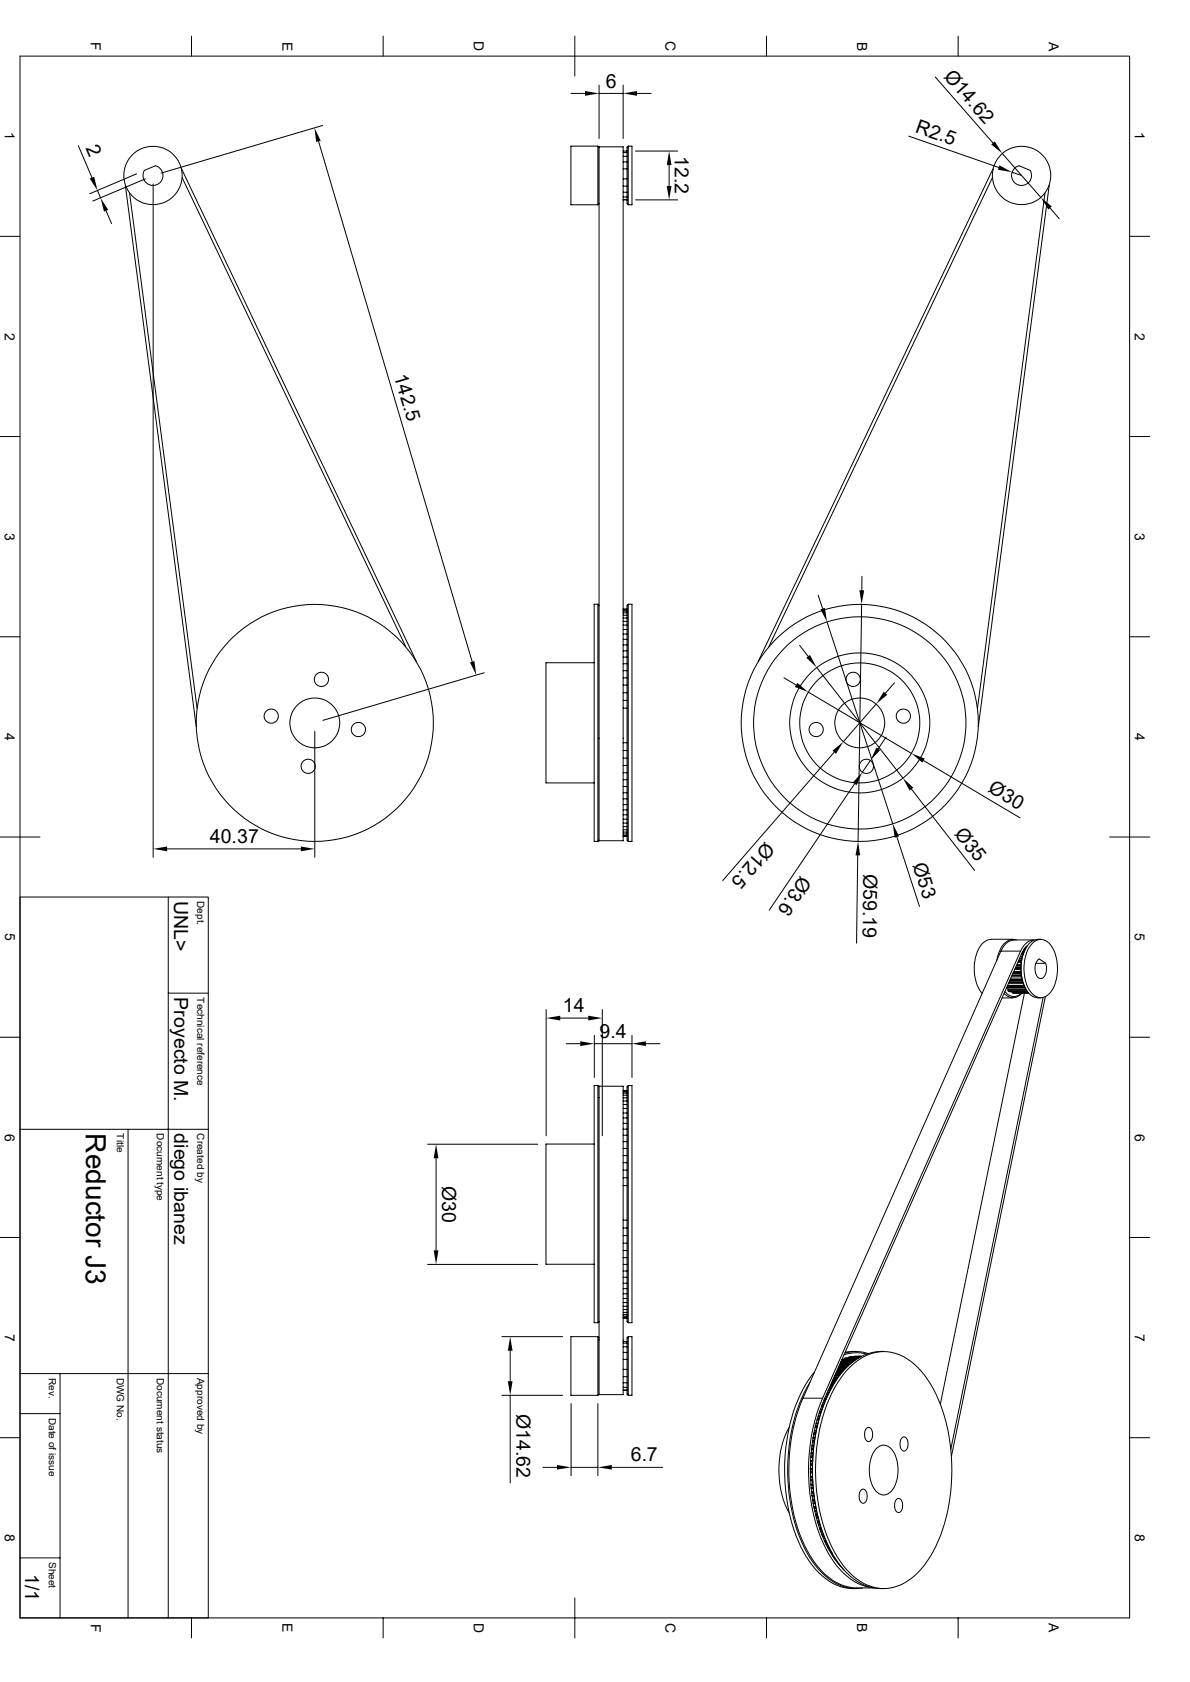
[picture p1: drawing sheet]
<svg xmlns="http://www.w3.org/2000/svg" width="297mm" height="420mm" viewBox="0 0 297 420" stroke-linecap="round" stroke-linejoin="round" font-family="sans-serif">
<g fill="none" stroke="#000" stroke-width=".25">
<path d="M5 14h276.9v390h-276.9zM47.8 9v5M95.6 9v5M143.5 9v10M191.3 9v5M233.4 19.2l14.4 16.5M239.1 9v5M19.6 36.4l3.3 7.9M79.5 35.3l38.4 129.9M80.5 31.3l-40.3 11.9M142.5 23.3h3.5M149.2 36.5v14.6"/>
<path d="M149.2 36.5h-6.7v14.6h6.7M149.2 36.5l.3 .3M149.5 36.7h6v173.2h-6zM149.5 21.3v13.3M149.5 23.3h6M155.5 21.3v13.3M155.5 39h1M155.5 38.1h1M155.5 37.7h1M156.8 36.5a.9 .9 0 0 0-.3 1v12.6a.9 .9 0 0 0 .3 1M156.8 36.5v14.6M156.8 36.5h.9v14.6h-.9"/>
<path d="M158.6 37.7h10.5M159 23.3h3.5M226.8 34l22.5 7.8M250.1 38.3l9.7 11M0 59h5M24.3 47.6l.8 1.8M26.5 52.6l1.4 3.2M31.3 46.3l17.7 135.1M32.3 48.2l16.9 128.7M34.1 43.4l-11.7 5M36 42.5l2.8-1.1a2.49 2.49 0 0 1 1.7 3.3 2.49 2.49 0 0 1-3.4 1.4 2.49 2.49 0 0 1-1.1-3.6zM36.3 44.7l-13.1 5.5"/>
<path d="M38.2 45.9v168.2M45.3 42.1l58.6 123.1M45.5 44.4l55.8 117.1M149.5 50.8l-.3 .3M155.5 42.2h1M155.5 40.4h1M155.5 44.7h1M155.5 46.5h1M155.5 48h1M155.5 49.2h1M155.5 49.8h1M155.5 49.9h1"/>
<path d="M158.6 49.9h10.5M167 41.2v5.2M247.7 44.4l-55.8 117.1M247.9 42.1l-58.7 123.1M252.6 43l2.4 .8M253.2 42.1l.7-.6 .5-.1 2.7 1.1a2.5 2.5 0 0 1-.6 3.3 2.5 2.5 0 0 1-3.4-.3 2.5 2.5 0 0 1 .1-3.4zM260.8 48.2l-16.8 128.7M261.9 46.3l-17.7 135.1M262.1 51.9l2.3 2.7M281.9 59h5M0 109h5M281.9 109h5"/>
<path d="M0 159h5M149.2 150.9v59.2M149.2 150.9h-.9v59.2h.9M149.2 150.9l.3 .3M155.5 152.1h1M155.5 152.3h1M155.5 152.6h1M155.5 153h1M155.5 153.6h1M155.5 154.3h1M155.5 155.2h1M155.5 156.1h1"/>
<path d="M155.5 157.2h1M155.5 158.3h1M155.5 159.6h1M156.8 150.9a.9 .9 0 0 0-.3 1v57.1a.9 .9 0 0 0 .3 1.1M156.8 150.9v59.2M156.8 150.9h.9v59.2h-.9M204.2 148.6l1.1 3.3M206.4 155.3l16.4 50.4M215.1 150.9l-.9 59.2M215.1 143.9v3.5M281.9 159h5M120.9 168l-40.3 11.9"/>
<path d="M148.3 165.5h-12v30h12M155.5 161h1M155.5 162.5h1M155.5 164.1h1M155.5 165.7h1M155.5 167.5h1M155.5 169.2h1M155.5 171.1h1M155.5 173h1M155.5 174.9h1M155.5 176.8h1M195.7 169.2l3 1.8"/>
<path d="M199.6 161.1l2.1 2.8M201.7 172.8l25.8 15.3M203.8 166.7l21.5 27.6M218.7 175.8l-8.2 9.4M223.3 170.5l-2.3 2.6M78.6 182.6v31.5M155.5 199.5h1M155.5 198h1M155.5 196.4h1M155.5 194.7h1M155.5 193h1M155.5 191.1h1"/>
<path d="M155.5 189.3h1M155.5 187.4h1M155.5 185.5h1M208.2 187.8l-27.8 32.1M213.3 195.7l-21.3 31.6M217.3 189.9l-2.1 2.9M221.1 184.1l-1.9 2.8M227.5 197.1l15.7 20.2M230.5 189.9l24.1 14.3M0 209h10M41.7 212h33.4M149.5 209.8l-.3 .3"/>
<path d="M155.5 208.2h1M155.5 207.8h1M155.5 207.2h1M155.5 206.4h1M155.5 205.5h1M155.5 204.6h1M155.5 203.5h1M155.5 202.2h1M155.5 200.9h1M155.5 208.6h1M155.5 208.8h1M214.1 213.6l-.3 21.9"/>
<path d="M223.9 209l5.6 17.3M276.9 209h10M5 224h47v180M42 224v180M252.8 234.5l-5.4 .1a4.5 4.5 0 0 0-3.7 3.8 10.5 10.5 0 0 0 1.5 9.6M253.1 234.7a3.9 3.9 0 0 0-3.3 2.8M253.1 234.7h4.9M253.7 234.7a3.4 3.4 0 0 0-4.1 2.4l-.8 2.7M254.2 240h.7M254.2 239.9h.7M254.3 239.7h.6M254.4 239.4h.6"/>
<path d="M254.5 239.3h.5M254.7 238.8h.4M254.9 238.4h.4M254.9 238.3h.4M255 238.1h.4M255.1 237.8h.4M255.2 237.7h.3M255.3 237.6h.3M255.5 237.1h.3M255.6 237h.3M255.8 236.8h.2M255.9 236.6h.2"/>
<path d="M255.9 236.9a10.9 10.9 0 0 0 0 9.9M256.1 236.6l-.2 .3M256.2 236.3h.1M256.4 236.1h.1M256.5 236.1l-1.2 1.5-49.6 112M257.7 235.5a2.79 2.79 0 0 1 4.6 .5 10.8 10.8 0 0 1-.4 12.2 2.83 2.83 0 0 1-4.6-.5 10.9 10.9 0 0 1 0-11.7zM258.1 234.7a3.9 3.9 0 0 0-3.4 2.8M259.1 239.6l.3-.2 1.6 1.1a3.2 3.2 0 0 1-.9 3.8 1.61 1.61 0 0 1-1.7-1.9v-1.4zM259.8 234.5a4.2 4.2 0 0 0-4.3 3.5 10.9 10.9 0 0 0 1.3 10l1.3 1 1.7 .2M0 259h5M42 248h10M136.3 252.1v31.5"/>
<path d="M139.8 254.2h7M148.3 258.5v10.5M150.3 252.1v31.5M157.7 258.5v10.5M250.1 249.2h2.7M250.8 247.6a2.66 2.66 0 0 0 4.3 .3 2.73 2.73 0 0 1-4.5 .1M251.2 246.7h4.7M251.3 246.4h4.4M251.4 246.2h4.2M251.5 246.1h4.1M251.5 246.7l.1 .4M251.6 247.4h4.7"/>
<path d="M251.7 245.6h3.7M251.7 247.4l.1 .2M251.8 245.3h3.5M251.8 245.2h3.5M251.8 247.6h.1M251.8 247.6h4.6M252 244.9h3.1M252.1 244.7h3M252.1 244.6h3M252.3 244.2h2.7M252.5 243.8h2.4M252.6 243.6h2.3"/>
<path d="M252.6 243.5h2.2M252.6 247.6v.1M252.6 247.6h3.9M252.7 247.9h4M252.8 243.2h2M252.9 242.9h1.9M252.9 243h1.9M252.9 247.9h.1M253 242.6h1.8M253.2 242.1h1.6M253.4 241.8h1.4M253.4 241.6h1.4"/>
<path d="M253.6 241.3h1.2M253.7 241.1h1.1M253.8 240.9h1M254 240.4h.8M255.7 247.9l-21 102.7M255.9 246.8l.2 .3M256.1 247.1h-4.5v.1M256.2 247.3h-4.6v.1M256.5 247.8h-3.9l.3 .1M258.5 240.5h2.5M260.3 249.1l-23 112.7M260.9 248.9l-23.4 114.6"/>
<path d="M281.9 259h5M141.3 260.6h3.5M148.3 260.6h9.4M149.2 271.1v59.2M149.2 271.1h-.9v59.2h.9M149.2 271.1l.3 .3M149.5 271.2h6v77h-6zM155.5 272.3h1M155.5 272.4h1M155.5 272.6h1M155.5 273h1M155.5 273.5h1"/>
<path d="M155.5 274.1h1M155.5 274.9h1M155.5 275.8h1M155.5 276.8h1M155.5 277.9h1M155.5 279.1h1M156.8 271.1a.9 .9 0 0 0-.3 1v57.9l.3 .3M156.8 271.1v59.2M156.8 271.1h.9v59.2h-.9M161.2 260.6h3.5M5 282h47M32 282v122"/>
<path d="M106.7 285.7h27.5M108.8 289.2v23M148.3 285.7h-12v30h12M155.5 280.5h1M155.5 281.9h1M155.5 283.5h1M155.5 285.1h1M155.5 286.8h1M155.5 288.5h1M155.5 290.3h1M155.5 292.2h1M155.5 294.1h1"/>
<path d="M155.5 296h1M0 309h5M106.7 315.7h27.5M155.5 304.7h1M155.5 306.6h1M155.5 308.5h1M155.5 310.4h1M155.5 312.3h1M155.5 314h1M155.5 315.7h1M155.5 317.4h1M155.5 318.9h1"/>
<path d="M281.9 309h5M125.3 333.8h15.1M127.3 337.3v7.6M149.2 333.8v14.6M149.2 333.8h-6.7v14.6h6.7M149.2 333.8l.3 .3M149.5 330l-.3 .3M155.5 329.1h1M155.5 320.4h1M155.5 321.8h1M155.5 323h1M155.5 324.2h1"/>
<path d="M155.5 325.2h1M155.5 326.2h1M155.5 327h1M155.5 327.7h1M155.5 328.2h1M155.5 328.6h1M155.5 328.9h1M155.5 335h1M155.5 335.4h1M155.5 336.3h1M155.5 337.7h1M155.5 339.4h1"/>
<path d="M156.8 333.8a.9 .9 0 0 0-.3 1v12.5a.9 .9 0 0 0 .3 1.1M156.8 333.8v14.6M156.8 333.8h.9v14.6h-.9M210 339.8h3.2M210.1 339.6h3.3M210.1 339.5h3.5M210.7 339.3v.2M210.9 337.9a9.7 9.7 0 0 1 5.8 .1M211 339.1l-.3 .1M211 339.1h3.2M211.1 339.1h.1M211.8 339h.1"/>
<path d="M211.9 338.9l-.1 .1h2.6M212.2 338.8h.1M212.2 338.8l-.3 .1M212.9 337.5l-2 .2M212.9 337.4h.7M213.3 338.7l-.3 .1M213.3 338.7h.1M214.1 338.7h.1M214.1 339.2h-3.4l3.2 .1M214.7 338.8h-2.8M215 338.7l-2.1 .1M216.3 338.1a9.7 9.7 0 0 0-5.6 .2"/>
<path d="M219.8 337.4h.8M219.8 337.5a13.7 13.7 0 0 0-10.9 6.9 42.2 42.2 0 0 0-6 26.1 37 37 0 0 0 7.5 21.3 12.5 12.5 0 0 0 10.2 4.9M0 359h5M5 353h10M5 343h47M15 343v61M125.3 348.4h15.1M127.3 348.4v21.8M142.5 350.5v18M149.2 350.5v18M149.5 348.1l-.3 .3M155.5 341.9h1"/>
<path d="M155.5 347.2h1M155.5 343.7h1M155.5 345.3h1M155.5 346.4h1M155.5 347.1h1M196.9 356.4a23.5 23.5 0 0 0 0 21.3M200.4 349.1l49.4-111.6h4.9l-49.4 111.6M200.4 349.1h4.9M200.4 349.1a47.4 47.4 0 0 0 .4 36.8 19.5 19.5 0 0 0 9.1 9.8 10.7 10.7 0 0 0 3.9 .8h4.3M202.2 345.1a45.6 45.6 0 0 0-4.5 32.4 30.8 30.8 0 0 0 7.4 15.1 11.8 11.8 0 0 0 10.2 3.9M202.8 359.8h.4M202.8 359.9h.4"/>
<path d="M202.8 359.6h.4M202.9 359h.4M202.9 359.2h.4M203 358.2h.5M203.1 358.1h.4M203.1 357.9h.4M203.2 357.7h.4M203.2 357.2h.5M203.2 357.3h.5M203.3 342.6a36 36 0 0 0-7.3 19.6 45.9 45.9 0 0 0 4.5 25.3 17.6 17.6 0 0 0 9.4 8.7l2 .4 1.7 .1M203.4 356.4h.4M203.5 356.2h.4"/>
<path d="M203.5 356.1h.4M203.5 355.9h.5M203.7 355.4h.4M203.7 355.3h.4M203.9 354.6h.4M203.9 354.5h.4M204 354.3h.4M204 354.1h.4M204.2 353.7h.4M204.2 353.6h.4M204.4 352.9h.4M204.5 352.7h.4"/>
<path d="M204.5 352.6h.4M204.6 352.3h.4M204.7 352h.4M204.8 351.9h.3M205 351.3h.4M205.1 351.1h.3M205.1 350.9h.4M205.2 350.7h.4M205.3 349.1a47 47 0 0 0 .7 37.4 17.3 17.3 0 0 0 10 9.6l1.9 .4M205.4 350.3h.3M205.4 350.2h.3M205.6 349.7h.4"/>
<path d="M205.7 349.5h.3M205.7 349.6a45.4 45.4 0 0 0 1.3 37.5l2.1 3.2 1.6 1.7M205.8 349.3h.3M205.9 349.1h.3M206 348.7h.4M206.1 348.7h.3M206.2 348.3h.4M206.3 348h.4M206.5 347.8h.3M206.5 347.6h.4M206.7 347.3h.4M206.9 346.9h.4"/>
<path d="M207 346.6h.5M207.1 346.4h.5M207.3 345.9h.6M207.4 345.6h.7M207.5 345.4h.7M207.6 345.1h.8M207.7 346.3a45.5 45.5 0 0 0-4 30.5 36.5 36.5 0 0 0 4 11.1M207.7 344.9h.8M207.8 346l-.1 .2h-.6M207.9 344.6h.8M207.9 344.4h.9M208.1 344.2h.9"/>
<path d="M208.2 344h1M208.2 343.7h1.1M208.4 343.5h1.1M208.4 343.3h1.2M208.5 343.1h1.3M208.7 342.9h1.3M208.7 342.7h1.4M208.8 342.4h1.6M209 342.1h1.6M209.1 341.9h1.7M209.2 341.7h1.8M209.3 341.5h1.9"/>
<path d="M209.3 341.3h2.1M209.4 341.1h2.3M209.5 340.9h2.3M209.6 340.7h2.4M209.6 340.6h2.6M209.8 340.4h2.7M209.8 340.2h2.9M209.9 340h3M210.4 342.3l-1.6 .1M212 341.5a10.9 10.9 0 0 1 14.4-2.2 24.3 24.3 0 0 1 8.9 13 48.1 48.1 0 0 1-1.7 33.8 19.2 19.2 0 0 1-9.1 9.8 11 11 0 0 1-12.5-3.2 33.7 33.7 0 0 1-8-18.8 46.3 46.3 0 0 1 4.2-27.1l2.2-3.5zM216.2 356.8a.87 .87 0 0 1 1-.3 .87 .87 0 0 1 .5 .9 2 2 0 0 1-.9 2.6 2.1 2.1 0 0 1-.6-3.2zM225 359.2a.87 .87 0 0 1 1-.3 .87 .87 0 0 1 .6 .9 2 2 0 0 1-1 2.5 2.1 2.1 0 0 1-.6-3.1z"/>
<path d="M281.9 359h5M135.5 366.4h3.5M142.5 366.4h6.7M152.7 366.4h12.7M202.2 366.6h.5M202.2 366.8h.5M202.2 367h.5M202.2 367.5h.5M202.3 367.7h.4M202.3 365.8h.4M202.3 365h.4M202.3 365.7h.4"/>
<path d="M202.3 368.6h.4M202.3 367.8h.4M202.3 368.7h.4M202.3 368.8h.4M202.3 369h.4M202.3 365.5h.4M202.3 365.6h.4M202.3 369.4h.4M202.3 369.6h.5M202.3 364.7h.4M202.3 364.8h.4M202.3 364.9h.4"/>
<path d="M202.3 369.7h.5M202.4 363.9h.4M202.4 363.8h.4M202.4 370.5h.4M202.4 363.5h.4M202.4 363.7h.4M202.4 363.1h.5M202.4 370.7h.4M202.4 370.8h.4M202.4 370.9h.5M202.4 362.8h.5M202.4 362.9h.5"/>
<path d="M202.4 371.6h.5M202.4 371.4h.5M202.5 371.6h.4M202.5 362h.4M202.5 361.8h.4M202.5 372.4h.5M202.5 361.7h.5M202.6 372.6h.4M202.6 372.7h.4M202.6 361.6h.4M202.6 361h.5M202.6 361.1h.4"/>
<path d="M202.6 372.9h.4M202.6 360.9h.5M202.6 373.5h.5M202.6 373.4h.5M202.7 373.5h.4M202.7 360.1h.5M202.8 374.4h.4M202.8 374.5h.4M202.8 374.6h.5M202.9 374.8h.4M202.9 375.4h.5M202.9 375.3h.5"/>
<path d="M203.1 376.2h.4M203.2 376.4h.4M203.2 376.5h.4M203.2 376.7h.4M203.3 377.1h.4M203.3 377.3h.5M203.5 378h.4M203.5 378.2h.5M203.6 378.3h.4M203.6 378.5h.4M203.8 379h.4M203.8 379.1h.4"/>
<path d="M204 379.8h.4M204 380h.4M214.8 372.2a.87 .87 0 0 1 1-.3 .87 .87 0 0 1 .6 .9 2 2 0 0 1-1 2.6 2.1 2.1 0 0 1-.6-3.2zM218.6 361.8a2.48 2.48 0 0 1 4.2 .5 9.3 9.3 0 0 1-.3 10 2.48 2.48 0 0 1-4.2-.4 9.3 9.3 0 0 1 .3-10.1zM223.6 374.5a.87 .87 0 0 1 1.1-.3 .87 .87 0 0 1 .5 1 2 2 0 0 1-.9 2.5 2.1 2.1 0 0 1-.7-3.2zM5 389h10M143.5 399v10M204 380.1h.5M204.1 380.3h.4M204.3 380.8h.4M204.3 380.7h.3M204.5 381.5h.4"/>
<path d="M204.6 381.7h.3M204.6 381.8h.4M204.7 382.1h.4M204.9 382.5h.3M204.9 382.4h.3M205.1 383.1h.3M205.1 383.3h.4M205.2 383.5h.4M205.3 383.7h.4M205.5 384.1h.4M205.7 384.6h.4M205.8 384.9h.4"/>
<path d="M205.9 385.1h.3M206 385.2h.3M206.2 385.6h.3M206.2 385.7h.3M206.4 386.1h.4M206.5 386.3h.3M206.6 386.5h.4M206.8 386.7h.3M206.9 387.1h.4M207.2 387.5h.3M207.3 387.7h.3M207.4 387.9h.3"/>
<path d="M207.6 388.1h.2M207.7 387.9l.1 .2M207.8 388.5h.2M207.9 388.7h.3M208.1 389h.3M208.3 389.2h.2M208.4 389.4h.2M208.6 389.7h.2M208.7 389.7h.1M208.8 389.9h.2M209 390.1h.1M209.2 390.4h.1"/>
<path d="M209.3 390.6h.2M209.5 390.9h.2M209.6 390.8h.1M209.6 390.9h.2M209.8 391.2h.1M210.1 391.4h.1M210.2 391.6h.1M210.5 391.8l.1 .1M47.8 404v5M95.6 404v5M191.3 404v5M239.1 404v5"/>
<circle cx="38.2" cy="43.8" r="7.3"/>
<circle cx="255" cy="43.8" r="7.3"/>
<circle cx="67.7" cy="178.8" r="1.78"/>
<circle cx="80.2" cy="169.6" r="1.78"/>
<circle cx="212.9" cy="169.6" r="1.78"/>
<circle cx="225.5" cy="178.8" r="1.78"/>
<circle cx="76.9" cy="191.3" r="1.78"/>
<circle cx="78.6" cy="180.5" r="29.6"/>
<circle cx="78.6" cy="180.5" r="6.2"/>
<circle cx="89.5" cy="182.2" r="1.78"/>
<circle cx="203.7" cy="182.2" r="1.78"/>
<circle cx="214.6" cy="180.5" r="6.2"/>
<circle cx="214.6" cy="180.5" r="26.5"/>
<circle cx="214.6" cy="180.5" r="29.6"/>
<circle cx="214.6" cy="180.5" r="17.5"/>
<circle cx="214.6" cy="180.5" r="15"/>
<circle cx="216.2" cy="191.3" r="1.78"/>
</g>
<g fill="#000">
<path d="M78.5 31.9l1.6 3.2-1.2 .3zM146 22.7l3.5 .6-3.5 .6zM155.5 23.3l3.5-.6v1.2zM247.4 36.1l.9-.8 1.8 3zM22.4 44.6l1.1-.5 .8 3.5zM25.1 49.4l1.9 3-1 .4zM167 37.7l.6 3.5h-1.2zM166.4 46.4h1.2l-.6 3.5zM249.5 41.3l3.1 1.7-3.5-.6zM259.8 49.3l2.7 2.3-.8 .7zM204.8 152.1l1.1-.3 .5 3.5zM214.5 147.4h1.2l-.6 3.5z"/>
<path d="M117.3 165.4l1.1-.3 .5 3.5zM199 170.5l2.7 2.3-3.3-1.3zM201.3 164.3l.8-.8 1.7 3.2zM220.6 172.7l.8 .8-2.7 2.3zM207.8 187.5l2.7-2.3-1.8 3zM215.2 192.8l-1.4 3.2-1-.6zM218.7 186.6l1 .7-2.4 2.6zM225.3 194.3l2.7 2.4-1 .7zM227.5 188.1l3.3 1.3-.6 1zM38.2 212l3.5-.6v1.2zM75.1 211.4l3.5 .6-3.5 .6zM214.2 210.1l.5 3.5h-1.2z"/>
<path d="M222.8 205.7l1.6 3.1-1.1 .4zM136.3 254.2l3.5-.6v1.2zM146.8 253.6l3.5 .6-3.5 .6zM144.8 260l3.5 .6-3.5 .6zM157.7 260.6l3.5-.6v1.2zM108.8 285.7l.6 3.5h-1.2zM108.2 312.2h1.2l-.6 3.5zM127.3 333.8l.6 3.5h-1.2zM126.7 344.9h1.2l-.6 3.5zM139 365.8l3.5 .6-3.5 .5zM149.2 366.4l3.5-.6v1.1z"/>
</g>
<text font-size="7" x="21.5" y="283" transform="rotate(90 21.5 283)">Reductor J3</text>
<g font-size="4.9">
<text x="151.2" y="21.9">6</text>
<text x="235.4" y="19.1" transform="rotate(49 235.4 19.1)">Ø14.62</text>
<text x="228.3" y="32.9" transform="rotate(19 228.3 32.9)">R2.5</text>
<text x="21.4" y="37" transform="rotate(67 21.4 37)">2</text>
<text x="168.4" y="38.9" transform="rotate(90 168.4 38.9)">12.2</text>
<text x="98.3" y="93.8" transform="rotate(74 98.3 93.8)">142.5</text>
<text x="246.4" y="197.6" transform="rotate(31 246.4 197.6)">Ø30</text>
<text x="191" y="209.9" transform="rotate(131 191 209.9)">Ø12.5</text>
<text x="238.1" y="208.2" transform="rotate(52 238.1 208.2)">Ø35</text>
<text x="52.4" y="210.5">40.37</text>
<text x="227.8" y="215.9" transform="rotate(72 227.8 215.9)">Ø53</text>
<text x="199.9" y="218.4" transform="rotate(124 199.9 218.4)">Ø3.6</text>
<text x="215.6" y="218.3" transform="rotate(91 215.6 218.3)">Ø59.19</text>
<text x="43.5" y="225" transform="rotate(90 43.5 225)">UNL&gt;</text>
<text x="43.5" y="249" transform="rotate(90 43.5 249)">Proyecto M.</text>
<text x="140.5" y="252.8">14</text>
<text x="149.6" y="259.2">9.4</text>
<text x="43.5" y="283" transform="rotate(90 43.5 283)">diego ibanez</text>
<text x="110.4" y="296.1" transform="rotate(90 110.4 296.1)">Ø30</text>
<text x="128.9" y="353.1" transform="rotate(90 128.9 353.1)">Ø14.62</text>
<text x="157.4" y="364.9">6.7</text>
<text x="6.3" y="393.1" transform="rotate(90 6.3 393.1)">1/1</text>
</g>
<g font-size="3.5">
<text x="22.6" y="10.5" transform="rotate(90 22.6 10.5)">F</text>
<text x="70.5" y="10.4" transform="rotate(90 70.5 10.4)">E</text>
<text x="118.3" y="10.2" transform="rotate(90 118.3 10.2)">D</text>
<text x="166.1" y="10.2" transform="rotate(90 166.1 10.2)">C</text>
<text x="214" y="10.4" transform="rotate(90 214 10.4)">B</text>
<text x="261.8" y="10.4" transform="rotate(90 261.8 10.4)">A</text>
<text x="1.2" y="33.1" transform="rotate(90 1.2 33.1)">1</text>
<text x="283.2" y="33.1" transform="rotate(90 283.2 33.1)">1</text>
<text x="1.2" y="83" transform="rotate(90 1.2 83)">2</text>
<text x="283.2" y="83.1" transform="rotate(90 283.2 83.1)">2</text>
<text x="1.2" y="133" transform="rotate(90 1.2 133)">3</text>
<text x="283.2" y="133" transform="rotate(90 283.2 133)">3</text>
<text x="1.2" y="183.1" transform="rotate(90 1.2 183.1)">4</text>
<text x="283.2" y="183.1" transform="rotate(90 283.2 183.1)">4</text>
<text x="1.3" y="233" transform="rotate(90 1.3 233)">5</text>
<text x="283.3" y="233" transform="rotate(90 283.3 233)">5</text>
<text x="1.2" y="283" transform="rotate(90 1.2 283)">6</text>
<text x="283.2" y="283" transform="rotate(90 283.2 283)">6</text>
<text x="1.2" y="333" transform="rotate(90 1.2 333)">7</text>
<text x="283.2" y="333" transform="rotate(90 283.2 333)">7</text>
<text x="1.2" y="383" transform="rotate(90 1.2 383)">8</text>
<text x="283.2" y="383" transform="rotate(90 283.2 383)">8</text>
<text x="22.6" y="405.4" transform="rotate(90 22.6 405.4)">F</text>
<text x="70.5" y="405.3" transform="rotate(90 70.5 405.3)">E</text>
<text x="118.3" y="405.2" transform="rotate(90 118.3 405.2)">D</text>
<text x="166.1" y="405.2" transform="rotate(90 166.1 405.2)">C</text>
<text x="214" y="405.3" transform="rotate(90 214 405.3)">B</text>
<text x="261.8" y="405.3" transform="rotate(90 261.8 405.3)">A</text>
</g>
<g font-size="2.5">
<text x="49.2" y="225" transform="rotate(90 49.2 225)">Dept.</text>
<text x="49.2" y="249" transform="rotate(90 49.2 249)">Technical reference</text>
<text x="29.2" y="283" transform="rotate(90 29.2 283)">Title</text>
<text x="39.2" y="283" transform="rotate(90 39.2 283)">Document type</text>
<text x="49.2" y="283" transform="rotate(90 49.2 283)">Created by</text>
<text x="12.2" y="344" transform="rotate(90 12.2 344)">Rev.</text>
<text x="29.2" y="344" transform="rotate(90 29.2 344)">DWG No.</text>
<text x="39.2" y="344" transform="rotate(90 39.2 344)">Document status</text>
<text x="49.2" y="344" transform="rotate(90 49.2 344)">Approved by</text>
<text x="12.2" y="354" transform="rotate(90 12.2 354)">Date of issue</text>
<text x="12.2" y="390" transform="rotate(90 12.2 390)">Sheet</text>
</g>
</svg>
